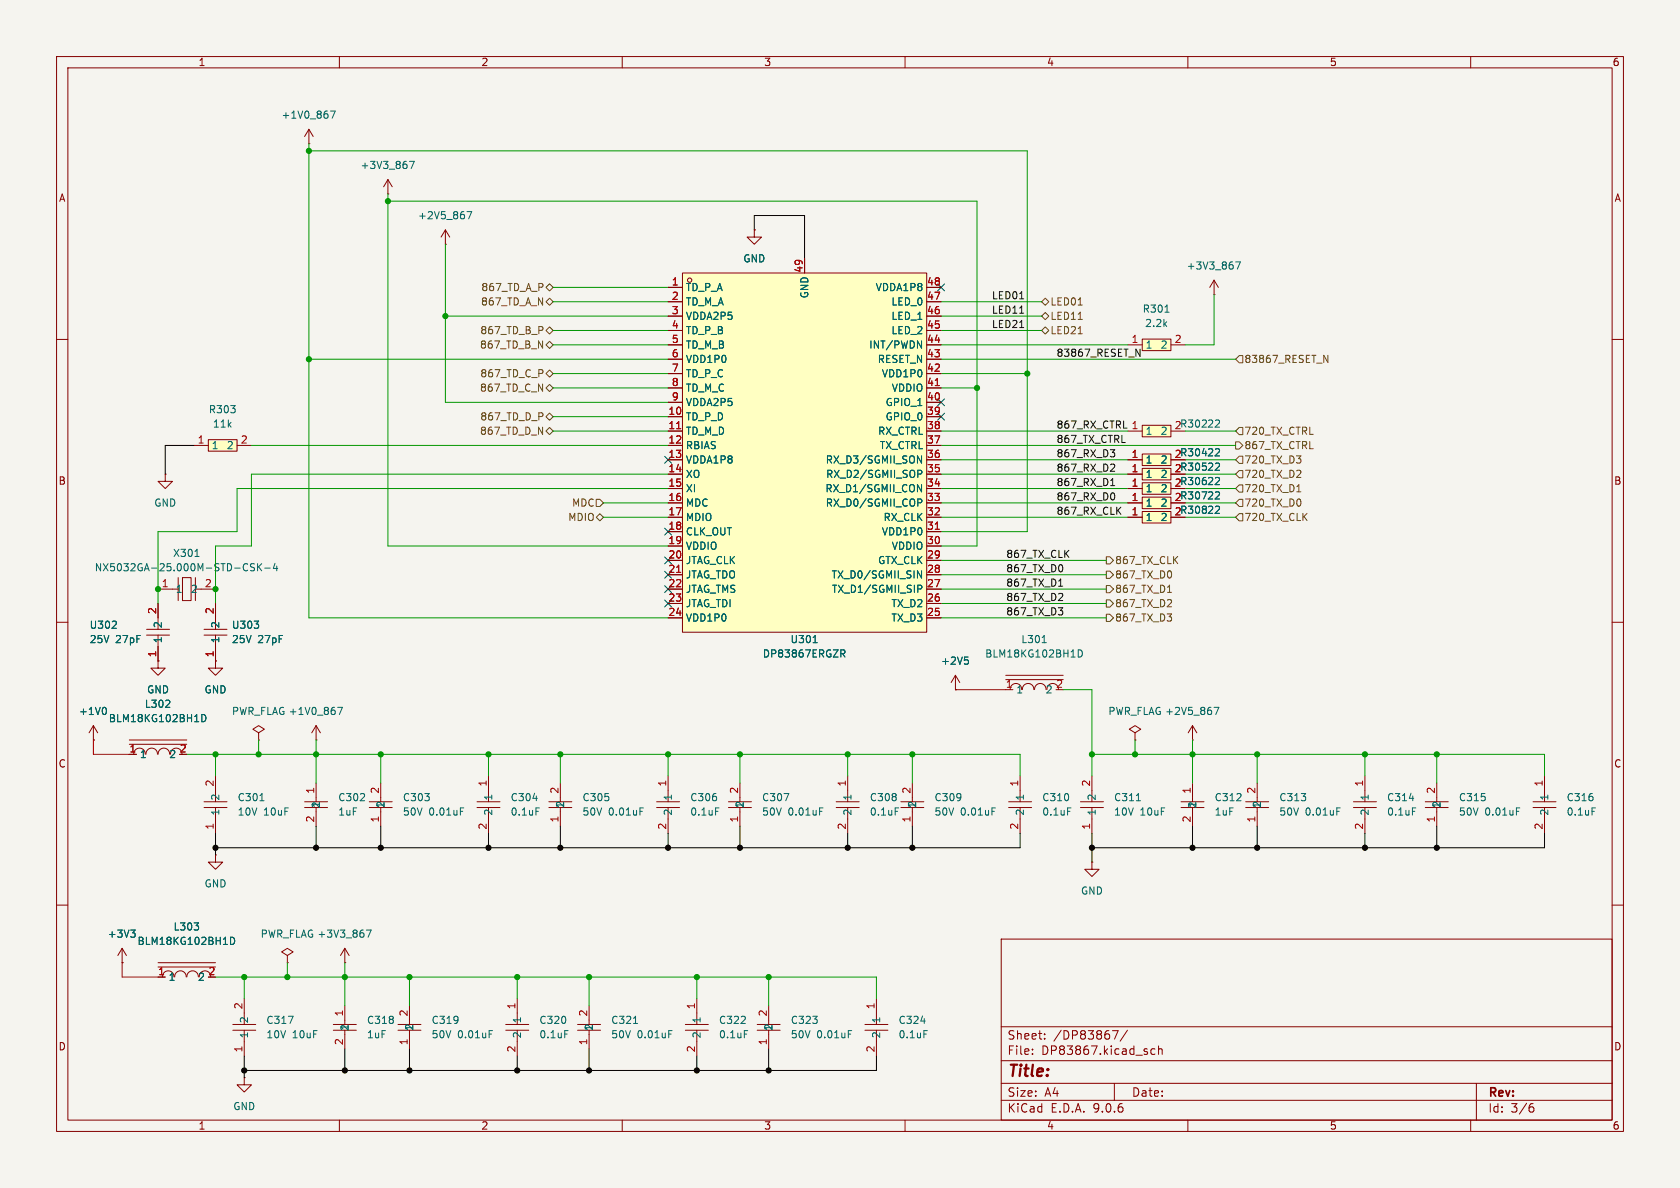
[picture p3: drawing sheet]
<svg xmlns="http://www.w3.org/2000/svg" width="297mm" height="210mm" viewBox="0 0 297 210" stroke-linecap="round" stroke-linejoin="round" font-family="sans-serif">
<path d="M0 0h297v210h-297z" fill="#f5f4ef" stroke="#f5f4ef" stroke-width=".18"/>
<g fill="none" stroke="#840000" stroke-width=".18">
<path d="M10 10h277v190h-277zM12 12h273v186h-273zM60 10v2M110 10v2M160 10v2M210 10v2M260 10v2M10 60h2M285 60h2M10 110h2M285 110h2M10 160h2"/>
<path d="M177 166h108v32h-108zM285 160h2M60 198v2M110 198v2M160 198v2M177 194.5h108M177 191.5h108M177 187.5h108M177 181.5h108M182.5 186.3v.1M182.5 185.5v.1M184.7 183.6v.1"/>
<path d="M184.7 182.8v.1M196.7 182.2h1l-.7 1.5M197 191.5v3M199.3 182.1l-1.3 2M204.2 185.5l-.5-.1-.2 .3v.4l.1 .2h.6M204.8 185.5l.2-.1 .4 .1 .1 .9M204.8 184.9v1.5M210 198v2M260 198v2M261 191.5v6.5M270.6 195.7h.4l.2 .3-.1 .5-.5 .1M271 195.1l-.4 .1"/>
</g>
<path d="M201.9 85.3h5.1v2.1h-5.1z" fill="#ffffc2"/>
<path d="M199.4 86.4h2.5M201.9 85.3h5.1v2.1h-5.1zM55.9 138.4v3.3M53.8 141.7h4.1M53.8 142.8h4.1M55.9 143.5v2.6" fill="none" stroke="#840000" stroke-width=".18"/>
<path d="M36.8 77.7h5.1v2.1h-5.1z" fill="#ffffc2"/>
<g fill="none" stroke="#840000" stroke-width=".18">
<path d="M34.3 78.7h2.5M36.8 77.7h5.1v2.1h-5.1zM41.9 78.7h2.5M25.9 112.3h4.1M25.9 111.3h4.1M27.9 104.1h3.6M27.9 106.7v4.6M27.9 112.3v4.5M31.5 102.1v4.1M32.3 102.1h1.5v4.1h-1.5zM34.5 104.1h3.6M34.5 102.1v4.1"/>
<path d="M36.1 112.3h4M36.1 111.3h4M38.1 106.7v4.6M38.1 112.3v4.5M86.4 137.2v4.5M99.1 138.4v3.3M118.1 137.2v4.5M84.3 142.8h4.1M84.3 141.7h4.1M86.4 142.8v4.5M97 142.8h4.1M97 141.7h4.1"/>
<path d="M99.1 142.8v3.3M116.1 142.8h4M116.1 141.7h4M118.1 142.8v4.5M91.4 176.5v4.6M104.1 177.8v3.3M123.2 176.5v4.6M135.9 177.8v3.3M154.9 176.5v4.6M89.4 182.1h4.1M89.4 181.1h4.1M91.4 182.1v4.6"/>
<path d="M102.1 182.1h4.1M102.1 181.1h4.1M104.1 182.1v3.3M121.2 182.1h4M121.2 181.1h4M123.2 182.1v4.6M133.9 182.1h4M133.9 181.1h4M135.9 182.1v3.3M152.9 182.1h4.1M152.9 181.1h4.1M154.9 182.1v4.6"/>
</g>
<g fill="none" stroke="#006464" stroke-width=".18">
<path d="M34.5 98.4h.7M43.5 99.6l.3 .2M45 99.7l-.5-.1-.2 .2v.3l.6 .3 .1 .3-.2 .2-.5-.1M45.5 99.6v1.3M46.3 99.6l-.8 .8M48.6 99.6l-.3 .9h.8M19.8 111.1h.8M20.5 109.9v.4M43.8 100.8l-.3 .1M44.9 109.8h.8l-.4 .5M45.7 110.4v.5M45.7 100.2l.6 .7"/>
<path d="M46.8 100.4h1M48.9 100.1v.8M94.2 141.1h.8M94.8 142.8h.6M113.1 142.8h.6M126.5 142.8h.6M99.8 182.2h.6M112 180.9h.7M118.2 182.2h.6M131.6 182.2h.6M150 182.2h.6M162.8 180.5h.8"/>
<path d="M163.3 182.2h.6"/>
</g>
<path d="M201.9 80.3h5.1v2h-5.1z" fill="#ffffc2"/>
<path d="M199.4 81.3h2.5M201.9 80.3h5.1v2h-5.1z" fill="none" stroke="#840000" stroke-width=".18"/>
<path d="M212.6 80.2h.7" fill="none" stroke="#006464" stroke-width=".18"/>
<path d="M201.9 75.2h5.1v2h-5.1z" fill="#ffffc2"/>
<g fill="none" stroke="#840000" stroke-width=".18">
<path d="M54.6 25.4h.1M54.6 22.9l-.8 1.2M54.6 22.9l.8 1.2M54.6 22.9v2.5M68.6 34.3h.1M68.6 31.8l-.8 1.2M68.6 31.8l.7 1.2M68.6 31.8v2.5M78.7 43.2h.1M78.7 40.6l-.7 1.3M78.7 40.6l.8 1.3M78.7 40.6v2.6"/>
<path d="M199.4 76.2h2.5M201.9 75.2h5.1v2h-5.1zM50.8 168.9l1-.6-1-.7-1 .7 1 .6v1.3M50.8 170.2h.1M61 170.2h.1M61 167.6v2.6M61 177.8v3.3M61 167.6l-.8 1.3M61 167.6l.7 1.3M72.4 177.8v3.3M58.9 181.1h4.1M58.9 182.1h4.1"/>
<path d="M61 182.9v2.5M70.4 181.1h4M70.4 182.1h4M72.4 182.1v3.3"/>
</g>
<path d="M58.4 19.6h.9l-.6 1.3M72.4 28.5h.8l-.5 1.3M82.5 37.4h.9l-.5 1.3M64.8 164.4h.8l-.5 1.3M86.5 182.2h.6" fill="none" stroke="#006464" stroke-width=".18"/>
<path d="M201.9 82.8h5.1v2h-5.1z" fill="#ffffc2"/>
<path d="M199.4 83.8h2.5M201.9 82.8h5.1v2h-5.1z" fill="none" stroke="#840000" stroke-width=".18"/>
<path d="M201.9 90.4h5.1v2.1h-5.1z" fill="#ffffc2"/>
<path d="M199.4 91.4h2.5M201.9 90.4h5.1v2.1h-5.1zM55.9 130.8h.1M55.9 128.3l-.8 1.2M55.9 128.3l.7 1.2M55.9 128.3v2.5M43.2 176.5v4.6M41.1 181.1h4.1M41.1 182.1h4.1M43.2 190.5v1.3h1.2l-1.2 1.2-1.3-1.2h1.3M43.2 190.5h.1M43.2 182.1v4.6" fill="none" stroke="#840000" stroke-width=".18"/>
<path d="M59.7 125h.8l-.5 1.3M51 179.6h.8l-.5 1.3" fill="none" stroke="#006464" stroke-width=".18"/>
<path d="M201.9 87.9h5.1v2h-5.1z" fill="#ffffc2"/>
<path d="M214.6 52.1h.1M214.6 49.5l-.7 1.3M214.6 49.5l.8 1.3M214.6 49.5v2.6M199.4 88.9h2.5M201.9 87.9h5.1v2h-5.1zM16.5 130.8h.1M16.5 128.3l-.8 1.2M16.5 128.3l.8 1.2M16.5 128.3v2.5" fill="none" stroke="#840000" stroke-width=".18"/>
<path d="M218.4 46.3h.9l-.6 1.3M212.5 86.9h.8M18.5 125l.2 .2 .1 .3-.1 .6M18.7 126.2l-.2 .1" fill="none" stroke="#006464" stroke-width=".18"/>
<path d="M201.9 59.9h5.1v2.1h-5.1z" fill="#ffffc2"/>
<g fill="none" stroke="#840000" stroke-width=".18">
<path d="M133.3 40.6v1.3h1.3l-1.3 1.3-1.2-1.3h1.2M133.3 40.6h.1M201.9 59.9h5.1v2.1h-5.1zM199.4 61h2.5M207 61h2.5M27.9 116.8v1.3h1.3l-1.3 1.3-1.2-1.3h1.2M27.9 116.8h.1M38.1 116.8v1.3h1.3l-1.3 1.3-1.3-1.3h1.3M38.1 116.8h.1M168.9 119.4l-.8 1.3M168.9 119.4l.8 1.3M168.9 119.4v2.5"/>
<path d="M177.8 119.4h10.2M22.9 130.8h10.1M22.9 131.6h10.1M22.9 133.4h1.2M23.6 133.3a1.01 1.01 0 0 1 1.1-1.1 1.01 1.01 0 0 1 1 1.1M25.8 133.3a1.01 1.01 0 0 1 1-1.1 1.01 1.01 0 0 1 1 1.1M28 133.3a1.01 1.01 0 0 1 1-1.1 1.01 1.01 0 0 1 1 1.1M30.2 133.3a1.01 1.01 0 0 1 1-1.1 1.01 1.01 0 0 1 1 1.1M38.1 137.2v4.5M45.7 129.5l1-.6-1-.6-1 .6 1 .6v1.3M45.7 130.8h.1M67.3 138.4v3.3"/>
<path d="M130.8 138.4v3.3M161.3 138.4v3.3M168.9 121.9h.1M177.8 120.1h10.2M177.8 121.9h1.3M178.6 121.9a1.01 1.01 0 0 1 1-1.1 1.01 1.01 0 0 1 1 1.1M180.3 137.2v4.5M180.7 121.9a1.01 1.01 0 0 1 1.1-1.1 1.01 1.01 0 0 1 1 1.1M182.9 121.9a1.01 1.01 0 0 1 1-1.1 1.01 1.01 0 0 1 1 1.1M185.1 121.9a1.01 1.01 0 0 1 1-1.1 1.01 1.01 0 0 1 1 1.1M193 137.2v4.5M200.7 129.5l1-.6-1-.6-1.1 .6 1.1 .6v1.3"/>
<path d="M200.7 130.8h.1M210.8 130.8h.1M210.8 128.3v2.5M210.8 138.4v3.3M210.8 128.3l-.7 1.2M210.8 128.3l.8 1.2M222.2 138.4v3.3M241.3 137.2v4.5M254 138.4v3.3M273 137.2v4.5M36.1 142.8h4M36.1 141.7h4"/>
<path d="M38.1 151.1v1.3h1.3l-1.3 1.3-1.3-1.3h1.3M38.1 151.1h.1M38.1 142.8v4.5M65.3 142.8h4M65.3 141.7h4M67.3 142.8v3.3M128.8 142.8h4M128.8 141.7h4M130.8 142.8v3.3M159.3 142.8h4M159.3 141.7h4M161.3 142.8v3.3"/>
<path d="M178.3 142.8h4.1M178.3 141.7h4.1M180.3 142.8v4.5M191 142.8h4.1M191 141.7h4.1M193 152.4v1.3h1.3l-1.3 1.2-1.2-1.2h1.2M193 152.4h.1M193 142.8v4.5M208.8 142.8h4M208.8 141.7h4M210.8 143.5v2.6M220.2 142.8h4.1"/>
<path d="M220.2 141.7h4.1M222.2 142.8v3.3M239.3 142.8h4M239.3 141.7h4M241.3 142.8v4.5M252 142.8h4M252 141.7h4M254 142.8v3.3M271 142.8h4.1M271 141.7h4.1M273 142.8v4.5M21.6 170.2h.1"/>
<path d="M21.6 167.6l-.8 1.3M21.6 167.6l.8 1.3M21.6 167.6v2.6M27.9 170.2h10.2M27.9 170.9h10.2M27.9 172.7h1.3M28.7 172.7a1.01 1.01 0 0 1 1-1.1 1.01 1.01 0 0 1 1.1 1.1M30.9 172.7a1.01 1.01 0 0 1 1-1.1 1.01 1.01 0 0 1 1 1.1M33 172.7a1.01 1.01 0 0 1 1-1.1 1.01 1.01 0 0 1 1.1 1.1M35.2 172.7a1.01 1.01 0 0 1 1-1.1 1.01 1.01 0 0 1 1.1 1.1"/>
</g>
<g fill="none" stroke="#006464" stroke-width=".18">
<path d="M206 55.2h.7M170.5 116.1h.6M171 116.6l.2 .3v.3l-.2 .2M184.2 113.6h.8M190.6 114.9a.64 .64 0 0 1 .8 .6 .64 .64 0 0 1-.8 .6zM29.2 125h.8M30 123.9v.4M35.7 126.3a.64 .64 0 0 1 .7 .6 .64 .64 0 0 1-.7 .7zM214.6 125h.9l-.6 1.3M46 141.5h.7M81.4 142.8h.6M138.6 140.3h.8l-.5 1.2"/>
<path d="M144.9 142.8h.6M175.4 142.8h.6M188.7 142.8h.6M200.9 141.5h.7M236.3 142.8h.6M249.2 141.1h.7M249.7 142.8h.6M268.1 142.8h.6M281.4 142.8h.7M23.1 164.4h.8l-.4 .5M23.6 164.9l.3 .2v.3M23.8 165.6l-.2 .1"/>
<path d="M34.3 163.1h.8l-.4 .5M35 163.7v.6M40.8 165.7a.64 .64 0 0 1 .7 .6 .64 .64 0 0 1-.7 .6z"/>
</g>
<path d="M120.6 48.3h43.2v63.5h-43.2z" fill="#ffffc2"/>
<g fill="none" stroke="#840000" stroke-width=".18">
<path d="M118.1 50.8h2.5M118.1 53.3h2.5M118.1 55.9h2.5M118.1 58.4h2.5M120.6 48.3h43.2v63.5h-43.2zM133.3 40.6h.1M142.2 45.7v2.6M163.8 50.8h2.6M163.8 53.3h2.6M163.8 55.9h2.6M163.8 58.4h2.6M118.1 61h2.5"/>
<path d="M118.1 63.5h2.5M118.1 66h2.5M118.1 68.6h2.5M118.1 71.1h2.5M118.1 73.7h2.5M118.1 76.2h2.5M118.1 78.7h2.5M163.8 61h2.6M163.8 63.5h2.6M163.8 66h2.6M163.8 68.6h2.6M163.8 71.1h2.6"/>
<path d="M163.8 73.7h2.6M163.8 76.2h2.6M163.8 78.7h2.6M29.2 83.8v1.3h1.3l-1.3 1.3-1.3-1.3h1.3M29.2 83.8h.1M118.1 81.3h2.5M118.1 83.8h2.5M118.1 86.4h2.5M118.1 88.9h2.5M118.1 91.4h2.5M118.1 94h2.5M118.1 96.5h2.5"/>
<path d="M118.1 99.1h2.5M163.8 81.3h2.6M163.8 83.8h2.6M163.8 86.4h2.6M163.8 88.9h2.6M163.8 91.4h2.6M163.8 94h2.6M163.8 96.5h2.6M163.8 99.1h2.6M199.4 81.3h2.5M199.4 83.8h2.5M199.4 86.4h2.5"/>
<path d="M199.4 88.9h2.5M199.4 91.4h2.5M27.9 116.8h.1M27.9 106.7v2.5M27.9 114.3v2.5M38.1 116.8h.1M38.1 106.7v2.5M38.1 114.3v2.5M118.1 101.6h2.5M118.1 104.1h2.5M118.1 106.7h2.5M118.1 109.2h2.5"/>
<path d="M163.8 101.6h2.6M163.8 104.1h2.6M163.8 106.7h2.6M163.8 109.2h2.6M16.5 130.8h.1M22.9 133.4h1.2M149.9 137.2v4.5M168.9 121.9h.1M147.8 141.7h4.1M147.8 142.8h4.1M149.9 142.8v4.5M21.6 170.2h.1"/>
<path d="M27.9 172.7h1.3"/>
<circle cx="121.9" cy="49.5" r=".38"/>
</g>
<path d="M119.6 75.8h.7M165.3 68.2h.8M165.3 93.6h.8M119.6 101.2h.7" fill="none" stroke="#a90000" stroke-width=".18"/>
<g fill="none" stroke="#006464" stroke-width=".18">
<path d="M162.2 60.3l.7 1.2v-1.2M162.2 80.6l.7 1.3v-1.3M162.2 85.7l.7 1.2v-1.2M162.3 83.1h.4l.3 .3-.1 .3-.6 .1M162.3 88.2h.4l.3 .3-.1 .3-.6 .1M212.5 86.9h.8M212.6 80.2h.7M19.8 111.1h.8M20.5 109.9v.4M44.9 109.8h.8l-.4 .5M45.7 110.4v.5M143.8 113.6h.7"/>
<path d="M148.7 114.9h.4l.3 .2-.1 .4h-.6M149 115.5l.4 .6M162.2 100.9l.7 1.3v-1.3M162.3 103.4h.4l.3 .3-.1 .4h-.6M170.5 116.1h.6M171 116.6l.2 .3v.3l-.2 .2M18.5 125l.2 .2 .1 .3-.1 .6M18.7 126.2l-.2 .1M29.2 125h.8M30 123.9v.4M35.7 126.3a.64 .64 0 0 1 .7 .6 .64 .64 0 0 1-.7 .7zM158.3 142.8h.6"/>
<path d="M23.1 164.4h.8l-.4 .5M23.6 164.9l.3 .2v.3M23.8 165.6l-.2 .1M34.3 163.1h.8l-.4 .5M35 163.7v.6M40.8 165.7a.64 .64 0 0 1 .7 .6 .64 .64 0 0 1-.7 .6z"/>
</g>
<g fill="none" stroke="#725600" stroke-width=".18">
<path d="M95.9 57.9v.4M96.5 53.3l.7-.6 .6 .6-.6 .7zM96.5 50.8l.7-.6 .6 .6-.6 .6zM96.5 58.4l.7-.6 .6 .6-.6 .7zM184.1 58.4l.7-.6 .6 .6-.6 .7zM184.1 53.3l.7-.6 .6 .6-.6 .7zM184.1 55.9l.7-.7 .6 .7-.6 .6zM190.6 59h.7M190.6 53.9h.7M190.6 56.5h.7M96.5 68.6l.7-.7 .6 .7-.6 .6zM96.5 73.7l.7-.7 .6 .7-.6 .6z"/>
<path d="M96.5 76.2l.7-.6 .6 .6-.6 .6zM96.5 66l.7-.6 .6 .6-.6 .7zM96.5 61l.7-.7 .6 .7-.6 .6zM218.4 78.1h.7l.6 .6-.6 .7h-.7zM219.1 75.6h.6v1.2h-.6l-.7-.6zM219.1 62.9h.6v1.2h-.6l-.7-.6zM234 62.8l.8 1.3v-1.3M105.4 88.3h.6l.7 .6-.7 .6h-.6zM105.4 91.4l.6-.6 .7 .6-.7 .7zM195.6 98.4h.6l.6 .7-.6 .6h-.6zM218.4 86.4l.7-.7h.6v1.3h-.6zM218.4 81.3l.7-.7h.6v1.3h-.6z"/>
<path d="M219.1 83.2h.6v1.3h-.6l-.7-.7zM219.1 90.8h.6v1.3h-.6l-.7-.7zM219.1 88.3h.6v1.2h-.6l-.7-.6zM229.2 80.6h.8l-.4 .5M229.3 86.9h.7M229.5 85.9l.1-.2v1.2M229.9 81.1l.1 .2-.1 .5M229.9 83.2l.1 .2-.1 .3-.7 .7h.8M229.9 88.3l.1 .4-.1 .7M195.6 108.6h.6l.6 .6-.6 .7h-.6zM195.6 103.5h.6l.6 .6-.6 .7h-.6zM195.6 101h.6l.6 .6-.6 .6h-.6z"/>
<path d="M195.6 106h.6l.6 .7-.6 .6h-.6zM206.3 108.5h.8l-.4 .5M206.4 104.7h.7M206.6 103.6l.2-.2v1.3M207 109.1l.1 .2-.1 .4M207 101l.1 .4-.1 .7M207 106.1l.1 .1v.3l-.8 .8h.8"/>
</g>
<g fill="none" stroke="#0f0f0f" stroke-width=".18">
<path d="M180.3 55.4h.7M180.3 57.9h.7M180.3 52.8h.7M196.3 79.5h.8l-.5 .5M196.8 80l.3 .2v.3l-.3 .3M200.8 61.7l.7 1.3v-1.3M187.8 99.9l.1 .4-.1 .7M196.3 85.8h.8M196.6 84.8l.1-.2v1.2M196.8 87.1a.79 .79 0 0 1 0 1.3M196.8 82l.3 .3-.1 .3-.7 .7h.8M197.6 90.2l.6 .7"/>
<path d="M198.2 89.7l-.8 .7M187.1 107.4h.8l-.4 .5M187.2 103.6h.7M187.4 102.5l.1-.1v1.2M187.8 105l.1 .1-.1 .3-.7 .8h.8M187.8 108l.1 .2-.1 .4"/>
</g>
<g fill="none" stroke="#009600" stroke-width=".18">
<path d="M54.6 26.7h127v67.3h-15.2M54.6 25.4v83.8h63.5M68.6 35.6h104.1v60.9h-6.3M68.6 34.3v62.2h49.5M78.7 55.9h39.4M78.7 43.2v27.9h39.4M97.8 58.4h20.3M97.8 53.3h20.3M97.8 50.8h20.3M166.4 55.9h17.7M166.4 58.4h17.7M166.4 53.3h17.7"/>
<path d="M214.6 52.1v8.9h-5.1M44.4 78.7h73.7M54.6 63.5h63.5M97.8 68.6h20.3M97.8 66h20.3M97.8 76.2h20.3M97.8 61h20.3M97.8 73.7h20.3M166.4 78.7h52M166.4 63.5h52M166.4 68.6h6.3M166.4 66h15.2"/>
<path d="M166.4 76.2h33M166.4 61h33M209.5 76.2h8.9M106.7 88.9h11.4M106.7 91.4h11.4M118.1 86.4h-76.2v7.6h-14v12.7M118.1 83.8h-73.7v12.7h-6.3v10.2M166.4 86.4h33M166.4 83.8h33M166.4 88.9h33M166.4 91.4h33M166.4 99.1h29.2"/>
<path d="M166.4 81.3h33M209.5 86.4h8.9M209.5 83.8h8.9M209.5 88.9h8.9M209.5 91.4h8.9M209.5 81.3h8.9M166.4 109.2h29.2M166.4 101.6h29.2M166.4 106.7h29.2M166.4 104.1h29.2M33 133.4h147.3v3.8M38.1 133.4v3.8"/>
<path d="M45.7 130.8v2.6M55.9 130.8v7.6M67.3 133.4v5M86.4 133.4v3.8M99.1 133.4v5M118.1 133.4v3.8M130.8 133.4v5M149.9 133.4v3.8M161.3 133.4v5M188 121.9h5v15.3M193 133.4h80v3.8M200.7 130.8v2.6"/>
<path d="M210.8 130.8v7.6M222.2 133.4v5M241.3 133.4v3.8M254 133.4v5M38.1 172.7h116.8v3.8M43.2 172.7v3.8M50.8 170.2v2.5M61 170.2v7.6M72.4 172.7v5.1M91.4 172.7v3.8M104.1 172.7v5.1M123.2 172.7v3.8"/>
<path d="M135.9 172.7v5.1"/>
</g>
<g fill="none" stroke="#000" stroke-width=".18">
<path d="M133.3 40.6v-2.5h8.9v7.6M34.3 78.7h-5.1v5.1M38.1 147.3v3.8M55.9 146.1v3.8M67.3 146.1v3.8M86.4 147.3v2.6M99.1 146.1v3.8M118.1 147.3v2.6M130.8 146.1v3.8M149.9 147.3v2.6M161.3 146.1v3.8M180.3 147.3v2.6h-142.2"/>
<path d="M193 147.3v5.1M210.8 146.1v3.8M222.2 146.1v3.8M241.3 147.3v2.6M254 146.1v3.8M273 147.3v2.6h-80M43.2 186.7v3.8M61 185.4v3.8M72.4 185.4v3.8M91.4 186.7v2.5M104.1 185.4v3.8M123.2 186.7v2.5"/>
<path d="M135.9 185.4v3.8M154.9 186.7v2.5h-111.7"/>
</g>
<path d="M16.5 130.8v2.6h6.4M168.9 121.9h8.9M21.6 170.2v2.5h6.3" fill="none" stroke="#c20000" stroke-width=".18"/>
<g fill="none" stroke="#000084" stroke-width=".18">
<path d="M165.8 50.2l1.2 1.2M167 50.2l-1.2 1.2M165.8 70.5l1.2 1.2M165.8 73.1l1.2 1.2M167 70.5l-1.2 1.2M167 73.1l-1.2 1.2M117.5 93.4l1.2 1.2M117.5 98.5l1.2 1.2M117.5 80.7l1.2 1.2M118.7 98.5l-1.2 1.2M118.7 93.4l-1.2 1.2M118.7 80.7l-1.2 1.2"/>
<path d="M117.5 103.5l1.2 1.2M117.5 101l1.2 1.2M117.5 106.1l1.2 1.2M118.7 103.5l-1.2 1.2M118.7 101l-1.2 1.2M118.7 106.1l-1.2 1.2"/>
</g>
<g fill="#000" stroke="#000" stroke-width=".18">
<circle cx="38.1" cy="149.9" r=".46"/>
<circle cx="55.9" cy="149.9" r=".46"/>
<circle cx="67.3" cy="149.9" r=".46"/>
<circle cx="86.4" cy="149.9" r=".46"/>
<circle cx="99.1" cy="149.9" r=".46"/>
<circle cx="118.1" cy="149.9" r=".46"/>
<circle cx="130.8" cy="149.9" r=".46"/>
<circle cx="149.9" cy="149.9" r=".46"/>
<circle cx="161.3" cy="149.9" r=".46"/>
<circle cx="193" cy="149.9" r=".46"/>
<circle cx="210.8" cy="149.9" r=".46"/>
<circle cx="222.2" cy="149.9" r=".46"/>
<circle cx="241.3" cy="149.9" r=".46"/>
<circle cx="254" cy="149.9" r=".46"/>
<circle cx="43.2" cy="189.2" r=".46"/>
<circle cx="61" cy="189.2" r=".46"/>
<circle cx="72.4" cy="189.2" r=".46"/>
<circle cx="91.4" cy="189.2" r=".46"/>
<circle cx="104.1" cy="189.2" r=".46"/>
<circle cx="123.2" cy="189.2" r=".46"/>
<circle cx="135.9" cy="189.2" r=".46"/>
</g>
<g fill="#009600" stroke="#009600" stroke-width=".18">
<circle cx="123.2" cy="172.7" r=".46"/>
<circle cx="99.1" cy="133.4" r=".46"/>
<circle cx="118.1" cy="133.4" r=".46"/>
<circle cx="86.4" cy="133.4" r=".46"/>
<circle cx="104.1" cy="172.7" r=".46"/>
<circle cx="135.9" cy="172.7" r=".46"/>
<circle cx="27.9" cy="104.1" r=".46"/>
<circle cx="38.1" cy="104.1" r=".46"/>
<circle cx="38.1" cy="133.4" r=".46"/>
<circle cx="45.7" cy="133.4" r=".46"/>
<circle cx="91.4" cy="172.7" r=".46"/>
<circle cx="72.4" cy="172.7" r=".46"/>
<circle cx="68.6" cy="35.6" r=".46"/>
<circle cx="78.7" cy="55.9" r=".46"/>
<circle cx="54.6" cy="63.5" r=".46"/>
<circle cx="54.6" cy="26.7" r=".46"/>
<circle cx="61" cy="172.7" r=".46"/>
<circle cx="67.3" cy="133.4" r=".46"/>
<circle cx="55.9" cy="133.4" r=".46"/>
<circle cx="50.8" cy="172.7" r=".46"/>
<circle cx="43.2" cy="172.7" r=".46"/>
<circle cx="130.8" cy="133.4" r=".46"/>
<circle cx="149.9" cy="133.4" r=".46"/>
<circle cx="193" cy="133.4" r=".46"/>
<circle cx="200.7" cy="133.4" r=".46"/>
<circle cx="161.3" cy="133.4" r=".46"/>
<circle cx="210.8" cy="133.4" r=".46"/>
<circle cx="222.2" cy="133.4" r=".46"/>
<circle cx="254" cy="133.4" r=".46"/>
<circle cx="241.3" cy="133.4" r=".46"/>
<circle cx="172.7" cy="68.6" r=".46"/>
<circle cx="181.6" cy="66" r=".46"/>
</g>
<text font-size="2.8" fill="#840000" x="178" y="190.9">Title:</text>
<g font-size="2.1" fill="#840000">
<text x="178" y="184">Sheet:</text>
<text x="186.2" y="184">/DP83867/</text>
<text x="178" y="186.7">File:</text>
<text x="184.1" y="186.7">DP83867.kicad_sch</text>
<text x="178" y="196.9">KiCad</text>
<text x="178" y="194.1">Size:</text>
<text x="184.7" y="194.1">A4</text>
<text x="185.7" y="196.9">E.D.A.</text>
<text x="193.3" y="196.9">9.0.6</text>
<text x="200" y="194.1">Date:</text>
<text x="263" y="194.3">Rev:</text>
<text x="263" y="196.9">Id:</text>
<text x="267.1" y="196.9">3/6</text>
</g>
<g font-size="1.8" fill="#840000">
<text x="35" y="11.9">1</text>
<text x="85" y="11.9">2</text>
<text x="135" y="11.9">3</text>
<text x="185" y="11.9">4</text>
<text x="235" y="11.9">5</text>
<text x="285" y="11.9">6</text>
<text x="10.3" y="35.9">A</text>
<text x="285.3" y="35.9">A</text>
<text x="10.3" y="85.9">B</text>
<text x="285.3" y="85.9">B</text>
<text x="10.3" y="135.9">C</text>
<text x="285.3" y="135.9">C</text>
<text x="56.7" y="143" transform="rotate(-90 56.7 143)">2</text>
<text x="211.7" y="143" transform="rotate(-90 211.7 143)">2</text>
<text x="10.3" y="185.9">D</text>
<text x="61.8" y="182.4" transform="rotate(-90 61.8 182.4)">2</text>
<text x="285.3" y="185.9">D</text>
<text x="35" y="199.9">1</text>
<text x="85" y="199.9">2</text>
<text x="135" y="199.9">3</text>
<text x="185" y="199.9">4</text>
<text x="235" y="199.9">5</text>
<text x="285" y="199.9">6</text>
</g>
<g font-size="1.8" fill="#006464">
<text x="49.7" y="21.2">+1V0_867</text>
<text x="63.6" y="30.1">+3V3_867</text>
<text x="73.8" y="39">+2V5_867</text>
<text x="131.3" y="46.6">GND</text>
<text x="209.7" y="47.9">+3V3_867</text>
<text x="121.2" y="51.7">TD_P_A</text>
<text x="143.1" y="52.8" transform="rotate(-90 143.1 52.8)">GND</text>
<text x="154.7" y="51.7">VDDA1P8</text>
<text x="121.2" y="54.2">TD_M_A</text>
<text x="121.2" y="56.7">VDDA2P5</text>
<text x="121.2" y="59.3">TD_P_B</text>
<text x="157.5" y="54.2">LED_0</text>
<text x="157.5" y="56.7">LED_1</text>
<text x="157.5" y="59.3">LED_2</text>
<text x="201.9" y="55.5">R301</text>
<text x="202.3" y="58">2.2k</text>
<text x="121.2" y="61.8">TD_M_B</text>
<text x="121.2" y="64.4">VDD1P0</text>
<text x="153.6" y="61.8">INT/PWDN</text>
<text x="155.1" y="64.4">RESET_N</text>
<text x="202.4" y="61.8">1</text>
<text x="205.1" y="61.8">2</text>
<text x="121.2" y="66.9">TD_P_C</text>
<text x="121.2" y="69.4">TD_M_C</text>
<text x="121.2" y="72">VDDA2P5</text>
<text x="155.8" y="66.9">VDD1P0</text>
<text x="156.5" y="72">GPIO_1</text>
<text x="157.6" y="69.4">VDDIO</text>
<text x="36.8" y="73.3">R303</text>
<text x="37.5" y="75.8">11k</text>
<text x="121.2" y="74.5">TD_P_D</text>
<text x="121.2" y="77.1">TD_M_D</text>
<text x="155.1" y="77.1">RX_CTRL</text>
<text x="156.5" y="74.5">GPIO_0</text>
<text x="202.4" y="77.1">1</text>
<text x="205.1" y="77.1">2</text>
<text x="207.6" y="75.9">2R302</text>
<text x="213.3" y="75.8">22</text>
<text x="37.3" y="79.6">1</text>
<text x="40" y="79.6">2</text>
<text x="121.2" y="79.6">RBIAS</text>
<text x="121.2" y="82.1">VDDA1P8</text>
<text x="145.9" y="82.1">RX_D3/SGMII_SON</text>
<text x="155.4" y="79.6">TX_CTRL</text>
<text x="202.4" y="82.1">1</text>
<text x="205.1" y="82.1">2</text>
<text x="213.3" y="80.9">22</text>
<text x="213.3" y="83.4">22</text>
<text x="27.2" y="89.8">GND</text>
<text x="121.2" y="84.7">XO</text>
<text x="121.2" y="87.2">XI</text>
<text x="121.2" y="89.8">MDC</text>
<text x="145.8" y="87.2">RX_D1/SGMII_CON</text>
<text x="145.9" y="89.8">RX_D0/SGMII_COP</text>
<text x="145.9" y="84.7">RX_D2/SGMII_SOP</text>
<text x="202.4" y="87.2">1</text>
<text x="202.4" y="84.7">1</text>
<text x="202.4" y="89.8">1</text>
<text x="205.1" y="87.2">2</text>
<text x="205.1" y="84.7">2</text>
<text x="205.1" y="89.8">2</text>
<text x="213.3" y="86">22</text>
<text x="213.3" y="88.5">22</text>
<text x="121.2" y="92.3">MDIO</text>
<text x="121.2" y="94.8">CLK_OUT</text>
<text x="155.8" y="94.8">VDD1P0</text>
<text x="156.1" y="92.3">RX_CLK</text>
<text x="202.4" y="92.3">1</text>
<text x="205.1" y="92.3">2</text>
<text x="213.3" y="91">22</text>
<text x="16.7" y="101.2">NX5032GA-25.000M-STD-CSK-4</text>
<text x="30.5" y="98.7">X301</text>
<text x="121.2" y="97.4">VDDIO</text>
<text x="121.2" y="99.9">JTAG_CLK</text>
<text x="155.1" y="99.9">GTX_CLK</text>
<text x="157.6" y="97.4">VDDIO</text>
<text x="31" y="105">1</text>
<text x="33.6" y="105">2</text>
<text x="121.2" y="102.5">JTAG_TDO</text>
<text x="121.2" y="105">JTAG_TMS</text>
<text x="121.2" y="107.5">JTAG_TDI</text>
<text x="146.9" y="102.5">TX_D0/SGMII_SIN</text>
<text x="147" y="105">TX_D1/SGMII_SIP</text>
<text x="157.5" y="107.5">TX_D2</text>
<text x="15.8" y="111.4">U302</text>
<text x="15.8" y="113.9">25V</text>
<text x="20.4" y="113.9">27pF</text>
<text x="28.8" y="113.8" transform="rotate(-90 28.8 113.8)">1</text>
<text x="28.8" y="111.1" transform="rotate(-90 28.8 111.1)">2</text>
<text x="39" y="113.8" transform="rotate(-90 39 113.8)">1</text>
<text x="39" y="111.1" transform="rotate(-90 39 111.1)">2</text>
<text x="40.9" y="111.4">U303</text>
<text x="40.9" y="113.9">25V</text>
<text x="45.6" y="113.9">27pF</text>
<text x="121.2" y="110.1">VDD1P0</text>
<text x="139.7" y="113.9">U301</text>
<text x="157.5" y="110.1">TX_D3</text>
<text x="180.5" y="113.9">L301</text>
<text x="134.8" y="116.4">DP83867ERGZR</text>
<text x="166.3" y="117.7">+2V5</text>
<text x="174.1" y="116.4">BLM18KG102BH1D</text>
<text x="25.5" y="125.3">L302</text>
<text x="25.9" y="122.8">GND</text>
<text x="36.1" y="122.8">GND</text>
<text x="179.6" y="122.8">1</text>
<text x="184.8" y="122.8">2</text>
<text x="13.9" y="126.6">+1V0</text>
<text x="19.1" y="127.9">BLM18KG102BH1D</text>
<text x="40.9" y="126.6">PWR_FLAG +1V0_867</text>
<text x="195.8" y="126.6">PWR_FLAG +2V5_867</text>
<text x="24.6" y="134.2">1</text>
<text x="29.8" y="134.2">2</text>
<text x="39" y="141.6" transform="rotate(-90 39 141.6)">2</text>
<text x="41.9" y="141.8">C301</text>
<text x="56.7" y="142.9" transform="rotate(-90 56.7 142.9)">1</text>
<text x="59.7" y="141.8">C302</text>
<text x="68.2" y="143" transform="rotate(-90 68.2 143)">1</text>
<text x="71.1" y="141.8">C303</text>
<text x="87.2" y="141.6" transform="rotate(-90 87.2 141.6)">1</text>
<text x="90.2" y="141.8">C304</text>
<text x="99.9" y="143" transform="rotate(-90 99.9 143)">1</text>
<text x="102.9" y="141.8">C305</text>
<text x="119" y="141.6" transform="rotate(-90 119 141.6)">1</text>
<text x="121.9" y="141.8">C306</text>
<text x="131.7" y="143" transform="rotate(-90 131.7 143)">1</text>
<text x="134.6" y="141.8">C307</text>
<text x="150.7" y="141.6" transform="rotate(-90 150.7 141.6)">1</text>
<text x="153.7" y="141.8">C308</text>
<text x="162.2" y="143" transform="rotate(-90 162.2 143)">1</text>
<text x="165.1" y="141.8">C309</text>
<text x="181.2" y="141.6" transform="rotate(-90 181.2 141.6)">1</text>
<text x="184.2" y="141.8">C310</text>
<text x="193.9" y="141.6" transform="rotate(-90 193.9 141.6)">2</text>
<text x="196.9" y="141.8">C311</text>
<text x="211.7" y="142.9" transform="rotate(-90 211.7 142.9)">1</text>
<text x="214.6" y="141.8">C312</text>
<text x="223.1" y="143" transform="rotate(-90 223.1 143)">1</text>
<text x="226.1" y="141.8">C313</text>
<text x="242.2" y="141.6" transform="rotate(-90 242.2 141.6)">1</text>
<text x="245.1" y="141.8">C314</text>
<text x="254.9" y="143" transform="rotate(-90 254.9 143)">1</text>
<text x="257.8" y="141.8">C315</text>
<text x="273.9" y="141.6" transform="rotate(-90 273.9 141.6)">1</text>
<text x="276.9" y="141.8">C316</text>
<text x="39" y="144.3" transform="rotate(-90 39 144.3)">1</text>
<text x="41.9" y="144.4">10V</text>
<text x="46.6" y="144.4">10uF</text>
<text x="59.7" y="144.4">1uF</text>
<text x="71.1" y="144.4">50V</text>
<text x="75.8" y="144.4">0.01uF</text>
<text x="87.2" y="144.3" transform="rotate(-90 87.2 144.3)">2</text>
<text x="90.2" y="144.4">0.1uF</text>
<text x="102.9" y="144.4">50V</text>
<text x="107.6" y="144.4">0.01uF</text>
<text x="119" y="144.3" transform="rotate(-90 119 144.3)">2</text>
<text x="121.9" y="144.4">0.1uF</text>
<text x="134.6" y="144.4">50V</text>
<text x="139.3" y="144.4">0.01uF</text>
<text x="150.7" y="144.3" transform="rotate(-90 150.7 144.3)">2</text>
<text x="153.7" y="144.4">0.1uF</text>
<text x="165.1" y="144.4">50V</text>
<text x="169.8" y="144.4">0.01uF</text>
<text x="181.2" y="144.3" transform="rotate(-90 181.2 144.3)">2</text>
<text x="184.2" y="144.4">0.1uF</text>
<text x="193.9" y="144.3" transform="rotate(-90 193.9 144.3)">1</text>
<text x="196.9" y="144.4">10V</text>
<text x="201.5" y="144.4">10uF</text>
<text x="214.6" y="144.4">1uF</text>
<text x="226.1" y="144.4">50V</text>
<text x="230.7" y="144.4">0.01uF</text>
<text x="242.2" y="144.3" transform="rotate(-90 242.2 144.3)">2</text>
<text x="245.1" y="144.4">0.1uF</text>
<text x="257.8" y="144.4">50V</text>
<text x="262.5" y="144.4">0.01uF</text>
<text x="273.9" y="144.3" transform="rotate(-90 273.9 144.3)">2</text>
<text x="276.9" y="144.4">0.1uF</text>
<text x="36.1" y="157.1">GND</text>
<text x="191" y="158.3">GND</text>
<text x="18.9" y="166">+3V3</text>
<text x="24.2" y="167.2">BLM18KG102BH1D</text>
<text x="30.6" y="164.7">L303</text>
<text x="46" y="166">PWR_FLAG +3V3_867</text>
<text x="29.7" y="173.6">1</text>
<text x="34.9" y="173.6">2</text>
<text x="44" y="183.6" transform="rotate(-90 44 183.6)">1</text>
<text x="44" y="181" transform="rotate(-90 44 181)">2</text>
<text x="47" y="181.2">C317</text>
<text x="47" y="183.7">10V</text>
<text x="51.7" y="183.7">10uF</text>
<text x="61.8" y="182.3" transform="rotate(-90 61.8 182.3)">1</text>
<text x="64.8" y="181.2">C318</text>
<text x="64.8" y="183.7">1uF</text>
<text x="73.3" y="182.4" transform="rotate(-90 73.3 182.4)">1</text>
<text x="76.2" y="181.2">C319</text>
<text x="76.2" y="183.7">50V</text>
<text x="80.9" y="183.7">0.01uF</text>
<text x="92.3" y="183.6" transform="rotate(-90 92.3 183.6)">2</text>
<text x="92.3" y="181" transform="rotate(-90 92.3 181)">1</text>
<text x="95.3" y="181.2">C320</text>
<text x="95.3" y="183.7">0.1uF</text>
<text x="105" y="182.4" transform="rotate(-90 105 182.4)">1</text>
<text x="108" y="181.2">C321</text>
<text x="108" y="183.7">50V</text>
<text x="112.6" y="183.7">0.01uF</text>
<text x="124.1" y="183.6" transform="rotate(-90 124.1 183.6)">2</text>
<text x="124.1" y="181" transform="rotate(-90 124.1 181)">1</text>
<text x="127" y="181.2">C322</text>
<text x="127" y="183.7">0.1uF</text>
<text x="136.8" y="182.4" transform="rotate(-90 136.8 182.4)">1</text>
<text x="139.7" y="181.2">C323</text>
<text x="139.7" y="183.7">50V</text>
<text x="144.4" y="183.7">0.01uF</text>
<text x="155.8" y="183.6" transform="rotate(-90 155.8 183.6)">2</text>
<text x="155.8" y="181" transform="rotate(-90 155.8 181)">1</text>
<text x="158.8" y="181.2">C324</text>
<text x="158.8" y="183.7">0.1uF</text>
<text x="41.1" y="196.4">GND</text>
</g>
<g font-size="1.8" fill="#725600">
<text x="85" y="51.7">867_TD_A_P</text>
<text x="84.8" y="59.3">867_TD_B_P</text>
<text x="84.9" y="54.2">867_TD_A_N</text>
<text x="185.6" y="59.3">LED21</text>
<text x="185.6" y="54.2">LED01</text>
<text x="185.6" y="56.7">LED11</text>
<text x="84.8" y="61.8">867_TD_B_N</text>
<text x="219.9" y="64.4">83867_RESET_N</text>
<text x="84.8" y="69.4">867_TD_C_N</text>
<text x="84.8" y="66.9">867_TD_C_P</text>
<text x="84.8" y="77.1">867_TD_D_N</text>
<text x="84.8" y="74.5">867_TD_D_P</text>
<text x="219.9" y="77.1">720_TX_CTRL</text>
<text x="219.9" y="79.6">867_TX_CTRL</text>
<text x="219.9" y="82.1">720_TX_D3</text>
<text x="101" y="89.8">MDC</text>
<text x="219.9" y="87.2">720_TX_D1</text>
<text x="219.9" y="84.7">720_TX_D2</text>
<text x="219.9" y="89.8">720_TX_D0</text>
<text x="100.4" y="92.3">MDIO</text>
<text x="219.9" y="92.3">720_TX_CLK</text>
<text x="197" y="99.9">867_TX_CLK</text>
<text x="197" y="105">867_TX_D1</text>
<text x="197" y="102.5">867_TX_D0</text>
<text x="197" y="107.5">867_TX_D2</text>
<text x="197" y="110.1">867_TX_D3</text>
</g>
<g font-size="1.8" fill="#a90000">
<text x="118.7" y="50.5">1</text>
<text x="118.7" y="53.1">2</text>
<text x="142" y="48.3" transform="rotate(-90 142 48.3)">49</text>
<text x="163.8" y="50.5">48</text>
<text x="163.8" y="53.1">47</text>
<text x="118.7" y="55.6">3</text>
<text x="118.7" y="58.2">4</text>
<text x="163.8" y="55.6">46</text>
<text x="163.8" y="58.2">45</text>
<text x="118.7" y="60.7">5</text>
<text x="118.7" y="63.2">6</text>
<text x="118.7" y="65.8">7</text>
<text x="163.8" y="60.7">44</text>
<text x="163.8" y="63.2">43</text>
<text x="163.8" y="65.8">42</text>
<text x="200" y="60.7">1</text>
<text x="207.6" y="60.7">2</text>
<text x="118.7" y="68.3">8</text>
<text x="118.7" y="70.9">9</text>
<text x="163.8" y="68.3">41</text>
<text x="163.8" y="70.9">40</text>
<text x="118.1" y="73.4">10</text>
<text x="118.1" y="75.9">11</text>
<text x="163.8" y="73.4">39</text>
<text x="163.8" y="75.9">38</text>
<text x="200" y="75.9">1</text>
<text x="34.9" y="78.5">1</text>
<text x="42.5" y="78.5">2</text>
<text x="118.1" y="78.5">12</text>
<text x="118.1" y="81">13</text>
<text x="118.1" y="83.6">14</text>
<text x="163.8" y="78.5">37</text>
<text x="163.8" y="81">36</text>
<text x="163.8" y="83.6">35</text>
<text x="200" y="81">1</text>
<text x="200" y="83.6">1</text>
<text x="207.6" y="81">2R304</text>
<text x="207.6" y="83.6">2R305</text>
<text x="118.1" y="86.1">15</text>
<text x="118.1" y="88.6">16</text>
<text x="163.8" y="86.1">34</text>
<text x="163.8" y="88.6">33</text>
<text x="200" y="86.1">1</text>
<text x="200" y="88.6">1</text>
<text x="207.6" y="86.1">2R306</text>
<text x="207.6" y="88.6">2R307</text>
<text x="118.1" y="91.2">17</text>
<text x="118.1" y="93.7">18</text>
<text x="163.8" y="91.2">32</text>
<text x="163.8" y="93.7">31</text>
<text x="200" y="91.2">1</text>
<text x="207.6" y="91.2">2R308</text>
<text x="118.1" y="96.3">19</text>
<text x="118.1" y="98.8">20</text>
<text x="118.1" y="101.3">21</text>
<text x="163.8" y="96.3">30</text>
<text x="163.8" y="98.8">29</text>
<text x="163.8" y="101.3">28</text>
<text x="28.5" y="103.9">1</text>
<text x="36.1" y="103.9">2</text>
<text x="118.1" y="103.9">22</text>
<text x="118.1" y="106.4">23</text>
<text x="163.8" y="103.9">27</text>
<text x="163.8" y="106.4">26</text>
<text x="27.7" y="108.7" transform="rotate(-90 27.7 108.7)">2</text>
<text x="37.8" y="108.7" transform="rotate(-90 37.8 108.7)">2</text>
<text x="118.1" y="109">24</text>
<text x="163.8" y="109">25</text>
<text x="27.7" y="116.3" transform="rotate(-90 27.7 116.3)">1</text>
<text x="37.8" y="116.3" transform="rotate(-90 37.8 116.3)">1</text>
<text x="177.7" y="121.7">1</text>
<text x="186.6" y="121.7">2</text>
<text x="22.8" y="133.1">1</text>
<text x="31.7" y="133.1">2</text>
<text x="37.8" y="139.1" transform="rotate(-90 37.8 139.1)">2</text>
<text x="55.6" y="140.4" transform="rotate(-90 55.6 140.4)">1</text>
<text x="67.1" y="140.4" transform="rotate(-90 67.1 140.4)">2</text>
<text x="86.1" y="139.1" transform="rotate(-90 86.1 139.1)">1</text>
<text x="98.8" y="140.4" transform="rotate(-90 98.8 140.4)">2</text>
<text x="117.9" y="139.1" transform="rotate(-90 117.9 139.1)">1</text>
<text x="130.6" y="140.4" transform="rotate(-90 130.6 140.4)">2</text>
<text x="149.6" y="139.1" transform="rotate(-90 149.6 139.1)">1</text>
<text x="161" y="140.4" transform="rotate(-90 161 140.4)">2</text>
<text x="180.1" y="139.1" transform="rotate(-90 180.1 139.1)">1</text>
<text x="192.8" y="139.1" transform="rotate(-90 192.8 139.1)">2</text>
<text x="210.6" y="140.4" transform="rotate(-90 210.6 140.4)">1</text>
<text x="222" y="140.4" transform="rotate(-90 222 140.4)">2</text>
<text x="241" y="139.1" transform="rotate(-90 241 139.1)">1</text>
<text x="253.7" y="140.4" transform="rotate(-90 253.7 140.4)">2</text>
<text x="272.8" y="139.1" transform="rotate(-90 272.8 139.1)">1</text>
<text x="37.8" y="146.8" transform="rotate(-90 37.8 146.8)">1</text>
<text x="55.6" y="145.5" transform="rotate(-90 55.6 145.5)">2</text>
<text x="67.1" y="145.5" transform="rotate(-90 67.1 145.5)">1</text>
<text x="86.1" y="146.8" transform="rotate(-90 86.1 146.8)">2</text>
<text x="98.8" y="145.5" transform="rotate(-90 98.8 145.5)">1</text>
<text x="117.9" y="146.8" transform="rotate(-90 117.9 146.8)">2</text>
<text x="130.6" y="145.5" transform="rotate(-90 130.6 145.5)">1</text>
<text x="149.6" y="146.8" transform="rotate(-90 149.6 146.8)">2</text>
<text x="161" y="145.5" transform="rotate(-90 161 145.5)">1</text>
<text x="180.1" y="146.8" transform="rotate(-90 180.1 146.8)">2</text>
<text x="192.8" y="146.8" transform="rotate(-90 192.8 146.8)">1</text>
<text x="210.6" y="145.5" transform="rotate(-90 210.6 145.5)">2</text>
<text x="222" y="145.5" transform="rotate(-90 222 145.5)">1</text>
<text x="241" y="146.8" transform="rotate(-90 241 146.8)">2</text>
<text x="253.7" y="145.5" transform="rotate(-90 253.7 145.5)">1</text>
<text x="272.8" y="146.8" transform="rotate(-90 272.8 146.8)">2</text>
<text x="27.9" y="172.5">1</text>
<text x="36.8" y="172.5">2</text>
<text x="42.9" y="178.5" transform="rotate(-90 42.9 178.5)">2</text>
<text x="60.7" y="179.8" transform="rotate(-90 60.7 179.8)">1</text>
<text x="72.1" y="179.8" transform="rotate(-90 72.1 179.8)">2</text>
<text x="91.2" y="178.5" transform="rotate(-90 91.2 178.5)">1</text>
<text x="103.9" y="179.8" transform="rotate(-90 103.9 179.8)">2</text>
<text x="122.9" y="178.5" transform="rotate(-90 122.9 178.5)">1</text>
<text x="135.6" y="179.8" transform="rotate(-90 135.6 179.8)">2</text>
<text x="154.7" y="178.5" transform="rotate(-90 154.7 178.5)">1</text>
<text x="60.7" y="184.9" transform="rotate(-90 60.7 184.9)">2</text>
<text x="72.1" y="184.9" transform="rotate(-90 72.1 184.9)">1</text>
<text x="103.9" y="184.9" transform="rotate(-90 103.9 184.9)">1</text>
<text x="135.6" y="184.9" transform="rotate(-90 135.6 184.9)">1</text>
<text x="42.9" y="186.1" transform="rotate(-90 42.9 186.1)">1</text>
<text x="91.2" y="186.1" transform="rotate(-90 91.2 186.1)">2</text>
<text x="122.9" y="186.1" transform="rotate(-90 122.9 186.1)">2</text>
<text x="154.7" y="186.1" transform="rotate(-90 154.7 186.1)">2</text>
</g>
<g font-size="1.8" fill="#0f0f0f">
<text x="175.3" y="53">LED01</text>
<text x="175.3" y="55.5">LED11</text>
<text x="175.3" y="58.1">LED21</text>
<text x="186.7" y="63.2">83867_RESET_N</text>
<text x="186.7" y="75.9">867_RX_CTRL</text>
<text x="186.7" y="78.4">867_TX_CTRL</text>
<text x="186.7" y="80.9">867_RX_D3</text>
<text x="186.7" y="83.5">867_RX_D2</text>
<text x="186.7" y="86">867_RX_D1</text>
<text x="186.7" y="88.6">867_RX_D0</text>
<text x="186.7" y="91.1">867_RX_CLK</text>
<text x="177.8" y="98.7">867_TX_CLK</text>
<text x="177.8" y="101.3">867_TX_D0</text>
<text x="177.8" y="106.3">867_TX_D2</text>
<text x="177.8" y="103.8">867_TX_D1</text>
<text x="177.8" y="108.9">867_TX_D3</text>
</g>
</svg>
